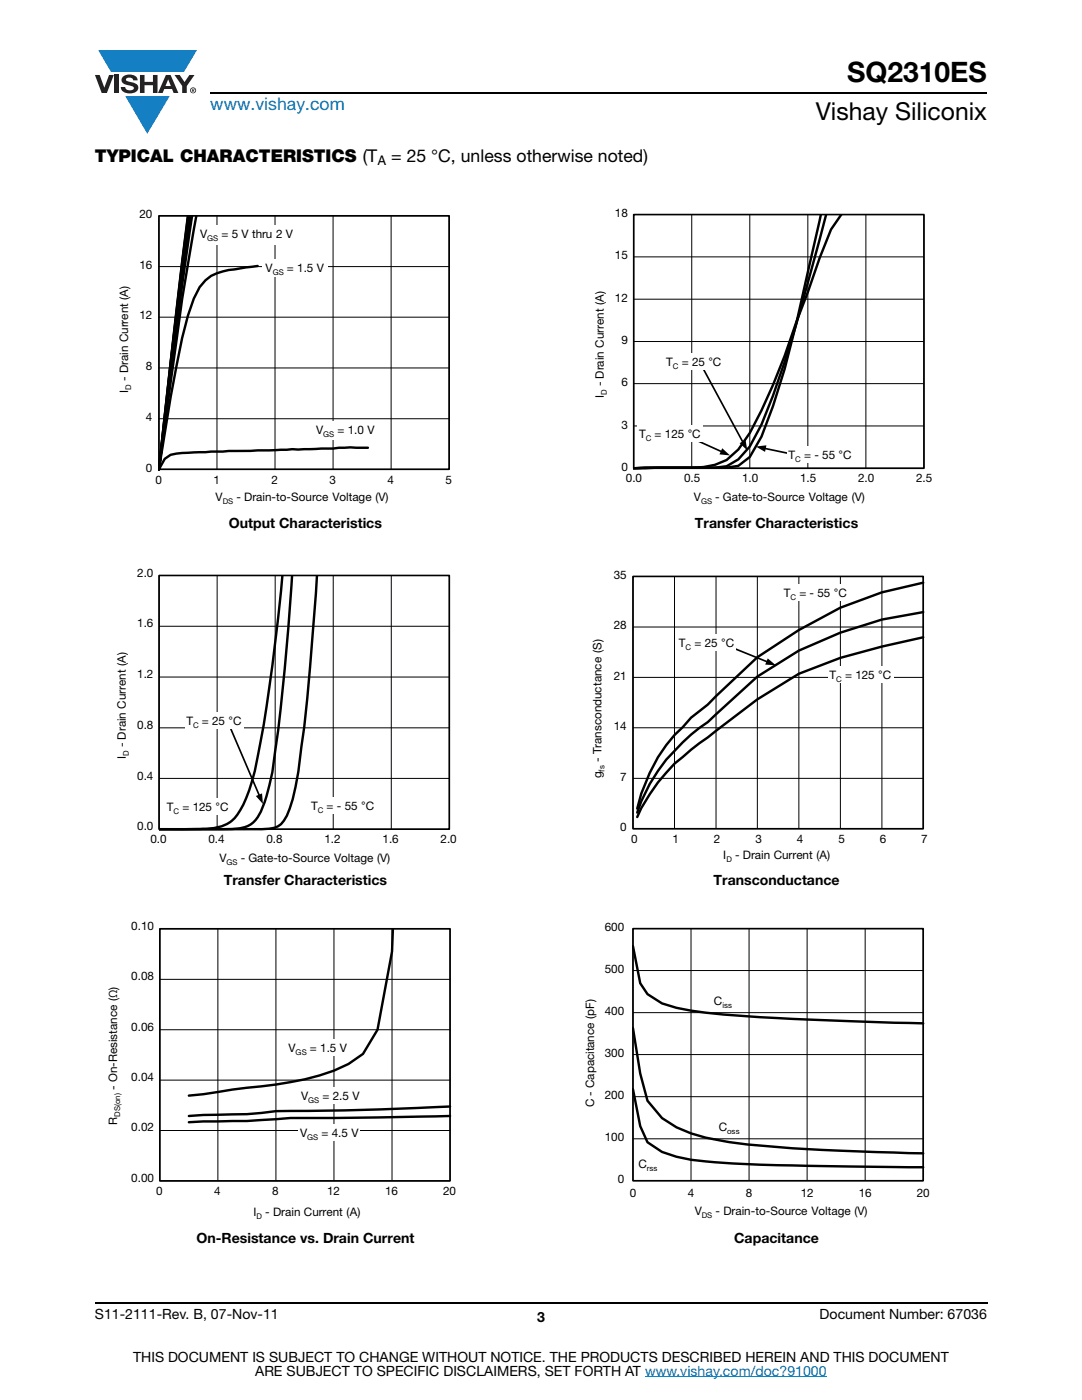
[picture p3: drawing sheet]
<svg xmlns="http://www.w3.org/2000/svg" width="216mm" height="279mm" viewBox="0 0 216 279" stroke-linecap="round" stroke-linejoin="round" font-family="sans-serif">
<g fill="#147fc3">
<path d="M19.6 10h19.7l-2.6 4.3h-1.1h-13.5z"/>
<path d="M25 19.2h8.9l-4.5 7.5z"/>
</g>
<g fill="#231f20">
<path d="M18.9 15h1l.9 2.5 1-2.5h.9l-1.4 3.6h-1z"/>
<path d="M22.9 15h.9v3.6h-.9z"/>
<path d="M24.6 15.3a2.1 2.1 0 0 1 2.8 .3l.1 .4h-.9a.79 .79 0 0 0-.7-.5 .79 .79 0 0 0-.8 .4l.3 .3 1 .2a1.08 1.08 0 0 1 1.2 1 1.08 1.08 0 0 1-1.1 1.2 1.73 1.73 0 0 1-2.4-1.2h.9a.96 .96 0 0 0 .8 .6 .96 .96 0 0 0 .9-.4 1.31 1.31 0 0 0-1.2-.6 1.03 1.03 0 0 1-1.1-.6 1.03 1.03 0 0 1 .2-1.1z"/>
<path d="M27.9 15h.9v1.3h1.7v-1.3h.9v3.6h-.9v-1.6h-1.7v1.6h-.9z"/>
<path d="M34.8 15h1.1l.9 1.4 1-1.4h1l-1.5 2.2v1.4h-.9v-1.4z"/>
<path d="M33.6 15.9l.5 1.3h-1.1zM33.1 15l-1.6 3.6h1l.3-.8h1.5l.3 .8h1l-1.6-3.6z"/>
<path d="M38.1 18a.46 .46 0 0 1 .9 0 .46 .46 0 0 1-.9 0zM37.9 18a.6 .6 0 0 0 1.2 0 .6 .6 0 0 0-1.2 0z"/>
<path d="M38.4 17.8h.2v.2h-.2zM38.3 17.7v.7h.1v-.3l.4 .3-.2-.3 .2-.2-.1-.2z"/>
</g>
<path d="M42 18.6h155M18.9 260h178.1" fill="none" stroke="#000" stroke-width=".36"/>
<path d="M128.7 274.8h36.3" fill="none" stroke="#007ec4" stroke-width=".2"/>
<path d="M23.7 41.6h67.1v59.4h-67.1z" fill="#fff"/>
<path d="M31.7 53.2h57.9M31.7 43.1h57.9v50.6h-57.9zM43.3 43.1v50.6M54.9 43.1v50.6M66.5 43.1v50.6M78 43.1v50.6M31.7 73.4h57.9M31.7 63.3h57.9M31.7 83.6h57.9" fill="none" stroke="#000" stroke-width=".2"/>
<path d="M31.7 43.1h57.9v50.6h-57.9z" fill="none" stroke="#000" stroke-width=".32"/>
<path d="M37.5 43l-2.3 19-3.5 31.7M37.6 43l-2.4 19.3-3.5 31.4M37.7 43l-1.4 10-4.6 40.7M37.8 43l-2.6 20.4-3.5 30.3M38 43l-1.7 12.3-4.6 38.4M38.3 43l-2.7 19.6-3.9 31.1M39.2 43l-.5 2.8a533.6 533.6 0 0 0-4.7 30.5l-2.3 17.4M51.4 53.1l-3.5 .5a16.4 16.4 0 0 0-5.8 1.5l-1.1 .8-1.2 1.4-1.1 2.3-1.2 3.4a283.9 283.9 0 0 0-5.8 30.7M73.4 89.4l-3.5-.1-3.4 .2-8.2 .1-13.8 .5a68.6 68.6 0 0 0-10.5 .7l-1.1 .8-1.2 2.1" fill="none" stroke="#000" stroke-width=".48"/>
<g fill="#fff">
<path d="M39.5 44.9h19.5v4h-19.5z"/>
<path d="M62.4 84.1h12.7v3.7h-12.7z"/>
<path d="M52.3 51.8h13v3.5h-13z"/>
<path d="M23.2 113.1h68.6v59.8h-68.6z"/>
<path d="M31.7 114.9h58v50.6h-58z"/>
</g>
<path d="M31.7 114.8h58v50.7h-58zM43.3 114.8v50.7M54.9 114.8v50.7M66.5 114.8v50.7M78.1 114.8v50.7M31.7 135.1h58M31.7 125h58M31.7 155.3h58M31.7 145.3h58" fill="none" stroke="#000" stroke-width=".2"/>
<path d="M31.7 114.9h58v50.6h-58z" fill="none" stroke="#000" stroke-width=".32"/>
<path d="M56.4 114.8a358.4 358.4 0 0 1-5.6 39.1 24.1 24.1 0 0 1-4 9.4 9.2 9.2 0 0 1-6.9 2.1l-8.2 .1M58.3 114.8a503.2 503.2 0 0 1-4 39.3 31.9 31.9 0 0 1-2.7 8.6 5.1 5.1 0 0 1-4.5 2.7l-15.4 .1M63.3 114.8l-.9 11.2a289.1 289.1 0 0 1-3.4 31 19.1 19.1 0 0 1-2.4 6.8 4 4 0 0 1-3.6 1.6l-21.3 .1" fill="none" stroke="#000" stroke-width=".48"/>
<path d="M45.5 144.1l6.3 14.8" fill="none" stroke="#000" stroke-width=".34"/>
<path d="M51.1 158.9l1.2-.6 .2 2.2z" fill="#000"/>
<g fill="#fff">
<path d="M36.9 142.2h11.6v3.2h-11.6z"/>
<path d="M61.7 159.2h13.3v3.3h-13.3z"/>
<path d="M33 159.3h13v3.3h-13z"/>
<path d="M21.5 183.6h70.2v60.1h-70.2z"/>
<path d="M31.9 185.4h57.9v50.3h-57.9z"/>
</g>
<path d="M31.9 195.5h57.9M31.9 185.4h57.9v50.3h-57.9zM43.5 185.4v50.3M55.1 185.4v50.3M66.6 185.4v50.3M78.2 185.4v50.3M31.9 215.6h57.9M31.9 205.5h57.9M31.9 225.6h57.9" fill="none" stroke="#000" stroke-width=".2"/>
<path d="M31.9 185.4h57.9v50.3h-57.9z" fill="none" stroke="#000" stroke-width=".32"/>
<path d="M78.4 185.3l-.2 4.6-2.9 15.6-2.9 4.8a27.4 27.4 0 0 1-11.6 5.1 86.2 86.2 0 0 1-11.5 1.7l-8.7 1.3-2.9 .3M89.8 222.7l-21.8 .4a117.8 117.8 0 0 0-15.8 .4l-2.9 .2-8.7 .1-2.9 .2M89.8 220.8l-2.9 .1a645.7 645.7 0 0 1-31.8 .9 70 70 0 0 1-11.6 .7l-5.8 .2" fill="none" stroke="#000" stroke-width=".48"/>
<g fill="#fff">
<path d="M59.6 224.4h12.3v3.3h-12.3z"/>
<path d="M59.8 217h12.3v3.3h-12.3z"/>
<path d="M57.3 207.4h12.3v3.3h-12.3z"/>
<path d="M118.6 41.4h68.1v59.5h-68.1z"/>
<path d="M126.4 42.8h58v50.7h-58z"/>
</g>
<path d="M126.4 59.7h58M126.4 51.3h58M126.4 42.8h58v50.7h-58zM138 42.8v50.7M149.6 42.8v50.7M161.2 42.8v50.7M172.8 42.8v50.7M126.4 76.6h58M126.4 68.2h58M126.4 85h58" fill="none" stroke="#000" stroke-width=".2"/>
<path d="M126.4 42.8h58v50.7h-58z" fill="none" stroke="#000" stroke-width=".32"/>
<path d="M163.8 42.8l-4.9 21.7-2.3 9.1-2.4 7.5-2.3 6-2.3 4.1-2.3 1.8-2.3 .3h-16.2l-2.4 .2M164.9 42.8a687.2 687.2 0 0 1-8.3 29.4l-2.4 6.8-2.3 5.7-2.3 4.4-2.3 2.6-2.3 1.4-2.3 .2h-13.9l-2.4 .2M167.9 42.8l-2.1 3-2.3 5.7-2.3 6.8-2.3 6a126.4 126.4 0 0 1-9.3 22.1l-2.3 3.3-2.3 2.1-2.3 1-2.3 .4-2.4 .1-11.6 .2" fill="none" stroke="#000" stroke-width=".48"/>
<path d="M140 73.1l8.3 15.3M136.7 86.9l7.4 3.3M152.5 89.5l6.3 1.3" fill="none" stroke="#000" stroke-width=".34"/>
<path d="M144.1 89.5l1.6 1.4-2.1-.2zM147.6 88.4l1.2-.6 .3 2.1zM150.8 89.1l2.1-.2-.2 1.3z" fill="#000"/>
<g fill="#fff">
<path d="M157 89.1h13.3v3.3h-13.3z"/>
<path d="M127.2 85h13v3.2h-13z"/>
<path d="M132.6 70.6h11.7v3.2h-11.7z"/>
<path d="M118.1 113.6h67.7v58.8h-67.7z"/>
<path d="M126.3 115h57.9v50.4h-57.9z"/>
</g>
<path d="M126.3 115h57.9v50.4h-57.9zM134.6 115v50.4M142.9 115v50.4M151.1 115v50.4M159.4 115v50.4M167.7 115v50.4M176 115v50.4M126.3 135.2h57.9M126.3 125.1h57.9M126.3 155.3h57.9M126.3 145.2h57.9" fill="none" stroke="#000" stroke-width=".2"/>
<path d="M126.3 115h57.9v50.4h-57.9z" fill="none" stroke="#000" stroke-width=".32"/>
<path d="M184.2 116.3l-8.2 1.9-8.3 3.1-8.3 4.4-8.3 5.5-9.9 9.4-3.3 2.6-1.7 1.9a30.9 30.9 0 0 0-9.1 16.3M184.2 122.2l-8.2 1.4-8.3 2.7-8.3 3.5-8.3 5.2-9.9 9.1a34.8 34.8 0 0 0-14.1 18.1M184.2 127.2l-8.2 1.8-8.3 2.3-8.3 3.2-8.3 5.1-11.6 8.7-3.3 2.8a32.5 32.5 0 0 0-9.1 12" fill="none" stroke="#000" stroke-width=".48"/>
<g fill="#fff">
<path d="M165.2 133h13v3.2h-13z"/>
<path d="M156.1 116.6h13.2v3.3h-13.2z"/>
</g>
<path d="M145.1 128.9l8.2 3.2" fill="none" stroke="#000" stroke-width=".34"/>
<path d="M153.2 131.4l1.6 1.4-2.1-.2z" fill="#000"/>
<g fill="#fff">
<path d="M135.2 126.7h11.6v3.2h-11.6z"/>
<path d="M116.6 183.8h69.6v59.6h-69.6z"/>
<path d="M126.3 185.3h57.9v50.3h-57.9z"/>
</g>
<path d="M126.3 193.7h57.9M126.3 185.3h57.9v50.3h-57.9zM137.9 185.3v50.3M149.5 185.3v50.3M161 185.3v50.3M172.6 185.3v50.3M126.3 218.9h57.9M126.3 210.5h57.9M126.3 202.1h57.9M126.3 227.3h57.9" fill="none" stroke="#000" stroke-width=".2"/>
<path d="M126.3 185.3h57.9v50.3h-57.9z" fill="none" stroke="#000" stroke-width=".32"/>
<path d="M126.3 188.8l1.4 7.4 1.5 2.2 2.9 1.8a46.3 46.3 0 0 0 11.1 2.2 709.3 709.3 0 0 0 41 1.8M126.3 205.2l1.4 9 1.5 5.5 2.9 3.4a26.8 26.8 0 0 0 12.8 4.7l4.8 .7 8.5 .7 13 .6 13 .4M126.3 217.4l1.4 7.3 1.5 3.3 2.9 1.9a34.5 34.5 0 0 0 11.1 2.1 840.1 840.1 0 0 0 41 .9" fill="none" stroke="#000" stroke-width=".48"/>
<g fill="#fff">
<path d="M142.4 198.3h3.7v2.8h-3.7z"/>
<path d="M143.4 223.4h4.2v2.8h-4.2z"/>
<path d="M127.4 230.8h3.8v2.8h-3.8z"/>
</g>
<text font-size="5.6" x="169" y="16.4">SQ2310ES</text>
<text font-size="4.9" x="162.8" y="24">Vishay Siliconix</text>
<text font-size="3.5" fill="#007ec4" x="42" y="21.9">www.vishay.com</text>
<g font-size="3.5">
<text x="18.9" y="32.3">TYPICAL CHARACTERISTICS (T</text>
<text x="78" y="32.3">= 25 °C, unless otherwise noted)</text>
</g>
<g font-size="2.8">
<text x="45.7" y="105.3">Output Characteristics</text>
<text x="138.7" y="105.3">Transfer Characteristics</text>
<text x="44.7" y="176.7">Transfer Characteristics</text>
<text x="142.4" y="176.7">Transconductance</text>
<text x="39.2" y="248.1">On-Resistance vs. Drain Current</text>
<text x="146.5" y="248.1">Capacitance</text>
<text x="18.9" y="263.3">S11-2111-Rev. B, 07-Nov-11</text>
<text x="107.2" y="263.8">3</text>
<text x="163.6" y="263.3">Document Number: 67036</text>
<text x="26.5" y="271.7">THIS DOCUMENT IS SUBJECT TO CHANGE WITHOUT NOTICE. THE PRODUCTS DESCRIBED HEREIN AND THIS DOCUMENT</text>
<text x="50.9" y="274.6">ARE SUBJECT TO SPECIFIC DISCLAIMERS, SET FORTH AT www.vishay.com/doc?91000</text>
</g>
<text font-size="2.6" x="75.3" y="33">A</text>
<g font-size="2.3">
<text x="27.8" y="43.5">20</text>
<text x="40" y="47.6">V</text>
<text x="44.2" y="47.6">= 5 V thru 2 V</text>
<text x="122.7" y="43.3">18</text>
<text x="27.8" y="53.6">16</text>
<text x="122.7" y="51.8">15</text>
<text x="53" y="54.4">V</text>
<text x="57.3" y="54.4">= 1.5 V</text>
<text x="27.8" y="63.8">12</text>
<text x="122.7" y="60.2">12</text>
<text x="124" y="68.6">9</text>
<text x="25.6" y="76" transform="rotate(-90 25.6 76)">- Drain Current (A)</text>
<text x="29.1" y="73.9">8</text>
<text x="120.5" y="77.1" transform="rotate(-90 120.5 77.1)">- Drain Current (A)</text>
<text x="124" y="77.1">6</text>
<text x="132.9" y="73.1">T</text>
<text x="136" y="73.1">= 25 °C</text>
<text x="25.6" y="78.4" transform="rotate(-90 25.6 78.4)">I</text>
<text x="120.5" y="79.5" transform="rotate(-90 120.5 79.5)">I</text>
<text x="29.1" y="84">4</text>
<text x="63.1" y="86.6">V</text>
<text x="67.4" y="86.6">= 1.0 V</text>
<text x="124" y="85.5">3</text>
<text x="127.5" y="87.4">T</text>
<text x="130.6" y="87.4">= 125 °</text>
<text x="138.1" y="87.4">C</text>
<text x="29.1" y="94.1">0</text>
<text x="124" y="94">0</text>
<text x="157.4" y="91.6">T</text>
<text x="160.5" y="91.6">= - 55 °C</text>
<text x="31" y="96.6">0</text>
<text x="42.6" y="96.6">1</text>
<text x="43" y="100.1">V</text>
<text x="47.2" y="100.1">- Drain-to-Source Voltage (V)</text>
<text x="54.1" y="96.6">2</text>
<text x="65.7" y="96.6">3</text>
<text x="77.3" y="96.6">4</text>
<text x="88.9" y="96.6">5</text>
<text x="124.9" y="96.3">0.0</text>
<text x="136.5" y="96.3">0.5</text>
<text x="138.5" y="100">V</text>
<text x="142.7" y="100">- Gate-to-Source Voltage (V)</text>
<text x="148.1" y="96.3">1.0</text>
<text x="159.6" y="96.3">1.5</text>
<text x="171.2" y="96.3">2.0</text>
<text x="182.8" y="96.3">2.5</text>
<text x="27.4" y="115.1">2.0</text>
<text x="122.5" y="115.6">35</text>
<text x="156.4" y="119.1">T</text>
<text x="159.5" y="119.1">= - 55 °C</text>
<text x="27.4" y="125.2">1.6</text>
<text x="122.5" y="125.6">28</text>
<text x="135.5" y="129.2">T</text>
<text x="138.6" y="129.2">= 25</text>
<text x="143.9" y="129.2">°C</text>
<text x="27.4" y="135.3">1.2</text>
<text x="122.5" y="135.7">21</text>
<text x="165.5" y="135.5">T</text>
<text x="168.6" y="135.5">= 125 °</text>
<text x="176.2" y="135.5">C</text>
<text x="25.1" y="149.2" transform="rotate(-90 25.1 149.2)">- Drain Current (A)</text>
<text x="27.4" y="145.5">0.8</text>
<text x="37.2" y="144.7">T</text>
<text x="40.3" y="144.7">= 25 °C</text>
<text x="122.5" y="145.8">14</text>
<text x="25.1" y="151.5" transform="rotate(-90 25.1 151.5)">I</text>
<text x="27.4" y="155.6">0.4</text>
<text x="120" y="155.3" transform="rotate(-90 120 155.3)">g</text>
<text x="120" y="152.1" transform="rotate(-90 120 152.1)">- Transconductance (S)</text>
<text x="123.8" y="155.8">7</text>
<text x="33.3" y="161.8">T</text>
<text x="36.4" y="161.8">= 125 °</text>
<text x="43.9" y="161.8">C</text>
<text x="62.1" y="161.7">T</text>
<text x="65.2" y="161.7">= - 55 °C</text>
<text x="27.4" y="165.7">0.0</text>
<text x="123.8" y="165.9">0</text>
<text x="30" y="168.2">0.0</text>
<text x="41.6" y="168.2">0.4</text>
<text x="43.8" y="172">V</text>
<text x="48" y="172">- Gate-to-Source Voltage (V)</text>
<text x="53.2" y="168.2">0.8</text>
<text x="64.8" y="168.2">1.2</text>
<text x="76.3" y="168.2">1.6</text>
<text x="87.9" y="168.2">2.0</text>
<text x="125.9" y="168.3">0</text>
<text x="134.2" y="168.3">1</text>
<text x="142.5" y="168.3">2</text>
<text x="144.3" y="171.5">I</text>
<text x="146.7" y="171.5">- Drain Current (A)</text>
<text x="150.7" y="168.3">3</text>
<text x="159" y="168.3">4</text>
<text x="167.3" y="168.3">5</text>
<text x="175.6" y="168.3">6</text>
<text x="183.8" y="168.3">7</text>
<text x="26.2" y="185.5">0.10</text>
<text x="120.7" y="185.8">600</text>
<text x="26.2" y="195.6">0.08</text>
<text x="120.7" y="194.1">500</text>
<text x="120.7" y="202.5">400</text>
<text x="142.4" y="200.6">C</text>
<text x="26.2" y="205.7">0.06</text>
<text x="57.6" y="209.9">V</text>
<text x="61.9" y="209.9">= 1.5 V</text>
<text x="26.2" y="215.7">0.04</text>
<text x="120.7" y="210.9">300</text>
<text x="23.4" y="217.6" transform="rotate(-90 23.4 217.6)">- On-Resistance (Ω)</text>
<text x="60.1" y="219.5">V</text>
<text x="64.4" y="219.5">= 2.5 V</text>
<text x="118.5" y="221" transform="rotate(-90 118.5 221)">C - Capacitance (pF)</text>
<text x="120.7" y="219.3">200</text>
<text x="23.4" y="224.5" transform="rotate(-90 23.4 224.5)">R</text>
<text x="26.2" y="225.8">0.02</text>
<text x="59.9" y="226.9">V</text>
<text x="64.2" y="226.9">= 4.5 V</text>
<text x="120.7" y="227.7">100</text>
<text x="143.4" y="225.7">C</text>
<text x="127.4" y="233.1">C</text>
<text x="26.2" y="235.8">0.00</text>
<text x="31.2" y="238.4">0</text>
<text x="42.8" y="238.4">4</text>
<text x="54.3" y="238.4">8</text>
<text x="65.3" y="238.4">12</text>
<text x="76.8" y="238.4">16</text>
<text x="88.4" y="238.4">20</text>
<text x="123.3" y="236.1">0</text>
<text x="125.7" y="239">0</text>
<text x="137.3" y="239">4</text>
<text x="148.8" y="239">8</text>
<text x="159.8" y="239">12</text>
<text x="171.4" y="239">16</text>
<text x="182.9" y="239">20</text>
<text x="50.6" y="242.8">I</text>
<text x="52.9" y="242.8">- Drain Current (A)</text>
<text x="138.6" y="242.5">V</text>
<text x="142.8" y="242.5">- Drain-to-Source Voltage (V)</text>
</g>
<g font-size="1.6">
<text x="41.4" y="48.2">GS</text>
<text x="54.4" y="54.9">GS</text>
<text x="26.2" y="77.8" transform="rotate(-90 26.2 77.8)">D</text>
<text x="134.3" y="73.6">C</text>
<text x="121.1" y="78.9" transform="rotate(-90 121.1 78.9)">D</text>
<text x="64.5" y="87.2">GS</text>
<text x="128.8" y="88">C</text>
<text x="158.7" y="92.2">C</text>
<text x="44.4" y="100.6">DS</text>
<text x="139.9" y="100.6">GS</text>
<text x="157.7" y="119.7">C</text>
<text x="136.8" y="129.7">C</text>
<text x="166.9" y="136.1">C</text>
<text x="38.5" y="145.2">C</text>
<text x="25.7" y="150.9" transform="rotate(-90 25.7 150.9)">D</text>
<text x="120.6" y="154" transform="rotate(-90 120.6 154)">fs</text>
<text x="34.6" y="162.4">C</text>
<text x="63.4" y="162.3">C</text>
<text x="45.2" y="172.6">GS</text>
<text x="144.9" y="172.1">D</text>
<text x="144.1" y="201.1">iss</text>
<text x="59" y="210.5">GS</text>
<text x="61.5" y="220.1">GS</text>
<text x="24" y="222.9" transform="rotate(-90 24 222.9)">DS(on)</text>
<text x="61.3" y="227.5">GS</text>
<text x="145.1" y="226.2">oss</text>
<text x="129.1" y="233.7">rss</text>
<text x="51.2" y="243.3">D</text>
<text x="140" y="243">DS</text>
</g>
</svg>
